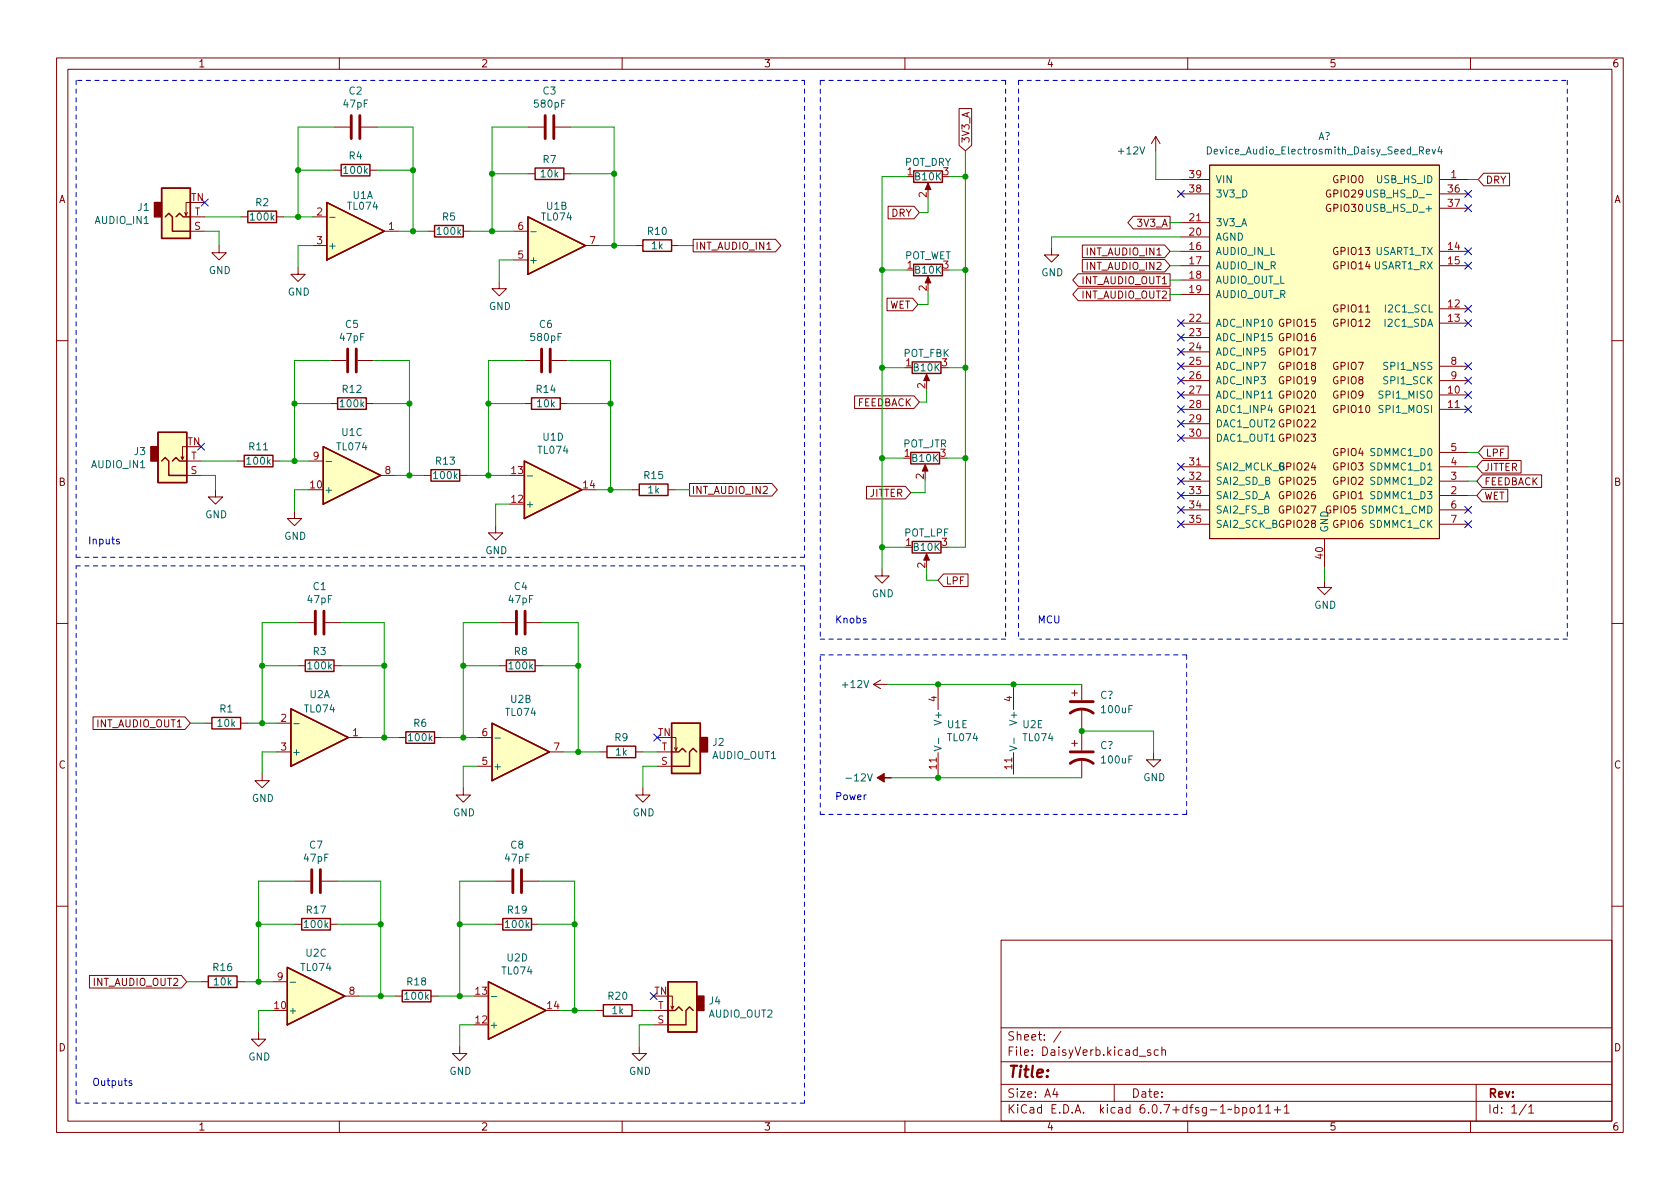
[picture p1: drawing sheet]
<svg xmlns="http://www.w3.org/2000/svg" width="297mm" height="210mm" viewBox="0 0 297 210" stroke-linecap="round" stroke-linejoin="round" font-family="sans-serif">
<g fill="none" stroke="#840000" stroke-width=".18">
<path d="M10 10.2h277v190.1h-277zM12 12.2h273v186.1h-273zM60 10.2v2M110 10.2v2M160 10.2v2M169.6 19.2h2.2v6.5l-1.1 1-1.1-1zM210 10.2v2M260 10.2v2M33.1 37.6l-.2 .5M33.7 35.8h-.8v2.3l-.3-.5M33.7 38.3h2.5M42.5 38.3h1.3"/>
<path d="M48.9 38.3h1.3M55.2 38.3h2.6M59.1 30.1h1.2M59.1 22.5h2.7M63.9 22.5h2.8M65.4 30.1h1.3M93.3 22.5h2.8M93.3 30.7h1.3M98.2 22.5h2.8M99.7 30.7h1.3M157 36.5h4.6l1 1.1-1 1.1h-4.6zM164.1 32.8v1"/>
<path d="M200.4 38.3h6.5v2.2h-6.5l-1-1.1zM204.3 24.1l-.7 1.3M204.3 24.1v2.6M204.3 24.1l.8 1.3M208.8 31.7h5.1M208.8 39.4h5.1M208.8 34.3h5.1M213.9 29.2h40.6v66h-40.6zM254.5 31.7h5.1M254.5 34.3h5.1M254.5 36.8h5.1M262.3 30.6h4.6v2.3h-4.6l-.9-1.2z"/>
<path d="M33.7 40.9h2.5M38.7 43.4v1.3h1.3l-1.3 1.3-1.2-1.3h1.2M52.7 47.2v1.3h1.3l-1.3 1.3-1.3-1.3h1.3M55.2 43.4h2.6M67.9 40.9h2.6M75.6 40.9h1.2M81.9 40.9h1.3M88.3 49.8v1.2h1.2l-1.2 1.3-1.3-1.3h1.3M90.8 46h2.5M90.8 40.9h2.5M103.5 43.4h2.5M112.4 43.4h1.3"/>
<path d="M118.7 43.4h1.3M122.6 42.3h14.5l1 1.1-1 1.1h-14.5zM135.6 44.1h.7M156.8 52.7h4.6l.9 1.1-.9 1.2h-4.6zM164.1 49.3v1M185.9 43.8v1.3h1.3l-1.3 1.2-1.2-1.2h1.2M190.6 48.4h16.3v2.2h-16.3l-.9-1.1zM190.6 51h16.3v2.2h-16.3l-.9-1.1zM191.4 43.3h14.5l1 1.1-1 1.2h-14.5zM191.4 45.9h14.5l1 1.1-1 1.1h-14.5zM208.8 57.1h5.1M208.8 44.4h5.1"/>
<path d="M208.8 47h5.1M208.8 49.5h5.1M208.8 52.1h5.1M208.8 41.9h5.1M208.8 59.7h5.1M254.5 54.6h5.1M254.5 57.1h5.1M254.5 44.4h5.1M254.5 47h5.1M10 60.2h2M33 79h-.7v2.3l-.3-.5M58.4 71.4h1.3"/>
<path d="M58.4 63.7h2.8M63.2 63.7h2.8M64.8 71.4h1.2M92.7 71.4h1.3M92.7 63.7h2.8M97.5 63.7h2.8M99.1 71.4h1.2M151.1 70h10.5l1 1.1-1 1.1h-10.5zM163.8 66.5v1.1M208.8 69.8h5.1M208.8 72.4h5.1M208.8 62.2h5.1"/>
<path d="M208.8 64.8h5.1M208.8 67.3h5.1M208.8 74.9h5.1M208.8 77.5h5.1M254.5 69.8h5.1M254.5 72.4h5.1M254.5 64.8h5.1M254.5 67.3h5.1M262.3 78.9h4.4v2.2h-4.4l-.9-1.1zM285 60.2h2M32.5 80.8l-.2 .5M33 84.1h2.6"/>
<path d="M33 81.5h2.6M38.1 86.6v1.3h1.3l-1.3 1.2-1.3-1.2h1.3M41.9 81.5h1.3M48.3 81.5h1.2M52.1 90.4v1.3h1.2l-1.2 1.3-1.3-1.3h1.3M54.6 81.5h2.5M67.3 84.1h2.5M74.9 84.1h1.3M81.3 84.1h1.2M87.6 93v1.2h1.3l-1.3 1.3-1.2-1.3h1.2M111.8 86.6h1.2M118.1 86.6h1.3"/>
<path d="M121.9 85.5h14.6l.9 1.1-.9 1.1h-14.6zM153.2 86h6.9l.9 1.1-.9 1.1h-6.9zM163.6 82.5v1.1M163.8 98.3v1M208.8 87.6h5.1M208.8 85.1h5.1M208.8 82.5h5.1M208.8 90.2h5.1M208.8 92.7h5.1M234.2 95.2v5.1M254.5 87.6h5.1M254.5 85.1h5.1"/>
<path d="M254.5 82.5h5.1M254.5 90.2h5.1M254.5 92.7h5.1M254.5 80h5.1M262.1 86.5h4.5v2.2h-4.5l-1-1.1zM262.1 81.4h6.8v2.3h-6.8l-1-1.2zM262.1 84h10.5v2.2h-10.5l-1-1.1zM10 110.2h2M52.7 117.7h1.3M52.7 110.1h2.8M57.5 110.1h2.8M59.1 117.7h1.2"/>
<path d="M88.3 117.7h1.2M88.3 110.1h2.8M93.1 110.1h2.8M94.6 117.7h1.3M156 100.6v1.2h1.2l-1.2 1.3-1.3-1.3h1.3M166.8 101.5h4.4v2.2h-4.4l-.9-1.1zM234.2 102.6v1.3h1.3l-1.3 1.3-1.3-1.3h1.3M285 110.2h2M16.4 126.8h16.3l1 1.1-1 1.1h-16.3zM36.2 127.9h1.3M42.5 127.9h1.3M46.4 136.8v1.2h1.2l-1.2 1.3-1.3-1.3h1.3"/>
<path d="M48.9 127.9h2.5M48.9 133h2.5M61.6 130.4h2.5M70.5 130.4h1.3M76.8 130.4h1.3M81.9 139.3v1.3h1.3l-1.3 1.3-1.3-1.3h1.3M84.5 130.4h2.5M84.5 135.5h2.5M97.2 133h2.5M106 133h1.3M112.4 133h1.3M113.7 139.3v1.3h1.2l-1.2 1.3-1.3-1.3h1.3"/>
<path d="M116.2 133h2.5M116.2 135.5h2.5M118.7 130.4h.8v2.3l.3-.5M119.3 132.2l.2 .5M154.4 121l1.3 .8M154.4 121h2.6M155.7 120.3l-1.3 .7M165.9 121.7v3.8M165.9 133.1v3.8M179.2 121.7v3.8M179.2 133.1v3.8M189.5 122.5h1"/>
<path d="M189.5 131.4h1M190 122v1.1M190 130.9v1M191.3 121v2.8M191.3 125.3v3.3M191.3 129.9v2.8M191.3 134.2v3.3M204 133.1v1.3h1.2l-1.2 1.2-1.3-1.2h1.3M52.1 155.8h2.8M56.9 155.8h2.8M87.6 155.8h2.8M92.5 155.8h2.7"/>
<path d="M10 160.2h2M15.8 172.5h16.3l.9 1.1-.9 1.1h-16.3zM35.6 173.6h1.2M41.9 173.6h1.3M48.3 173.6h2.5M52.1 163.4h1.2M58.4 163.4h1.3M61 176.1h2.5M69.8 176.1h1.3M76.2 176.1h1.3M87.6 163.4h1.3M94 163.4h1.2"/>
<path d="M105.4 178.7h1.3M111.8 178.7h1.2M115.6 178.7h2.5M118.1 176.1h.8v2.3l.2-.5M118.6 177.9l.3 .5M177 166.3h108v32h-108zM285 160.2h2M45.7 182.5v1.3h1.3l-1.3 1.2-1.3-1.2h1.3M60 198.3v2M81.3 185v1.3h1.2l-1.2 1.3-1.3-1.3h1.3M110 198.3v2M113 185v1.3h1.3l-1.3 1.3-1.2-1.3h1.2"/>
<path d="M115.6 181.2h2.5M160 198.3v2M177 194.8h108M177 191.8h108M177 187.8h108M177 181.8h108M186.5 192.5l-.4 1h1M186.9 193v1M187.6 182.4l-1.3 1.9M197 191.8v3M203.4 185.7l-.3-.1-.2 .2v.3l.5 .1v.4h-.5M204.8 185.7l-.4-.1-.3 .3v.4l.1 .3h.6"/>
<path d="M205.4 185.8l.2-.2 .4 .1 .1 .9M205.4 185.1v1.5M210 198.3v2M218.4 195.9l.4-.1 .3 .3v.4l-.2 .3h-.5M218.4 195.3v1.5M219.7 195.9l.4-.1 .3 .3v.4l-.1 .3h-.6M219.7 195.8v1.5M221.1 196l.2-.2 .4 .2 .1 .5-.2 .3h-.3l-.2-.1zM222.4 195.8l.4-.5v1.5M222.4 196.8h.8M223.8 195.8l.4-.5v1.5M223.8 196.8h.8"/>
<path d="M225.3 196.3h1.1M225.9 195.7v1.1M227.1 195.8l.4-.5v1.5M227.1 196.8h.8M260 198.3v2M261 191.8v6.5M269.9 195.3l-1.3 1.9M270.3 195.8l.4-.5v1.5M270.3 196.8h.9"/>
</g>
<g fill="#ffffc2" stroke="#ffffc2" stroke-width=".18">
<path d="M93.3 38.3l10.2 5.1-10.2 5.1z"/>
<path d="M28.6 33.3h5.1v8.9h-5.1z"/>
<path d="M213.9 29.2h40.6v66h-40.6z"/>
<path d="M57.8 35.8l10.1 5.1-10.1 5.1z"/>
<path d="M50.8 171.1l10.2 5-10.2 5.1z"/>
<path d="M51.4 125.3l10.2 5.1-10.2 5.1z"/>
<path d="M92.7 81.5l10.2 5.1-10.2 5.1z"/>
<path d="M118.1 173.6h5.1v8.9h-5.1z"/>
<path d="M118.7 127.9h5.1v8.9h-5.1z"/>
<path d="M86.4 173.6l10.1 5.1-10.1 5.1z"/>
<path d="M87 127.9l10.2 5.1-10.2 5z"/>
<path d="M57.1 79l10.2 5.1-10.2 5z"/>
<path d="M27.9 76.4h5.1v8.9h-5.1z"/>
</g>
<g fill="none" stroke="#840000" stroke-width=".25">
<path d="M28.6 33.3h5.1v8.9h-5.1zM29.2 38.3l.6-.6 .7 .6v2.6h3.2M31.1 38.3l.6-.6 .7 .6h1.3M43.8 37.3h5.1v2.1h-5.1zM57.8 35.8l10.1 5.1-10.1 5.1zM60.3 29.1h5.1v2h-5.1zM76.8 39.9h5.1v2h-5.1zM93.3 38.3l10.2 5.1-10.2 5.1zM94.6 29.7h5.1v2h-5.1zM161.5 30.2h5.1v2.1h-5.1zM113.7 42.4h5v2h-5zM161.5 46.7h5.1v2.1h-5.1z"/>
<path d="M27.9 76.4h5.1v8.9h-5.1zM57.1 79l10.2 5.1-10.2 5zM59.7 70.4h5.1v2h-5.1zM94 70.4h5.1v2h-5.1zM161.3 64h5.1v2h-5.1zM28.6 81.5l.6-.6 .6 .6v2.6h3.2M30.5 81.5l.6-.6 .6 .6h1.3M43.2 80.5h5.1v2h-5.1zM76.2 83.1h5.1v2h-5.1zM92.7 81.5l10.2 5.1-10.2 5.1zM113 85.6h5.1v2h-5.1zM161 80h5.1v2h-5.1z"/>
<path d="M161.3 95.8h5.1v2h-5.1zM54 116.7h5.1v2h-5.1zM89.5 116.7h5.1v2h-5.1zM37.5 126.9h5v2h-5zM51.4 125.3l10.2 5.1-10.2 5.1zM71.8 129.4h5v2h-5zM87 127.9l10.2 5.1-10.2 5zM107.3 131.9h5.1v2.1h-5.1zM118.7 127.9h5.1v8.9h-5.1zM118.7 133h1.3l.6-.7 .7 .7M123.2 133l-.6-.7-.7 .7v2.5h-3.2M36.8 172.6h5.1v2h-5.1z"/>
<path d="M50.8 171.1l10.2 5-10.2 5.1zM53.3 162.4h5.1v2.1h-5.1zM71.1 175.1h5.1v2.1h-5.1zM86.4 173.6l10.1 5.1-10.1 5.1zM88.9 162.4h5.1v2.1h-5.1zM106.7 177.7h5.1v2h-5.1zM118.1 173.6h5.1v8.9h-5.1zM118.1 178.7h1.3l.6-.7 .6 .7M122.6 178.7l-.7-.7-.6 .7v2.5h-3.2"/>
</g>
<g fill="none" stroke="#006464" stroke-width=".18">
<path d="M58.3 38.4h1M213.5 26a.64 .64 0 0 1 .7 .6 .64 .64 0 0 1-.7 .6zM241.6 33.6v1l.3 .3 .3-.1 .1-.2v-1M252.2 26.8l.6-.1-.1-.2-.3-.1-.2 .2v.6h.5M253.2 26.4l.3 .8 .3-.8M254.5 25.9l-.3 .9h.8M254.8 26.4v.8M93.9 41h.9M224.2 70.4h.7M57.7 81.6h.9M93.2 84.2h1M51.9 128h1"/>
<path d="M87.5 130.5h1M165.2 131.9l1.2 .4-1.2 .5M166 130.5v1M178.5 131.9l1.3 .4-1.3 .5M179.3 130.5v1M51.3 173.7h1M86.9 176.2h.9"/>
</g>
<g fill="#840000" stroke="#840000" stroke-width=".25">
<path d="M27.3 35.8h1.3v2.5h-1.3z"/>
<path d="M123.2 176.1h1.3v2.6h-1.3z"/>
<path d="M123.8 130.4h1.3v2.6h-1.3z"/>
<path d="M26.7 79h1.2v2.5h-1.2z"/>
</g>
<g fill="none" stroke="#840000" stroke-width=".51">
<path d="M62.1 20.4v4.1M63.6 20.4v4.1M96.4 20.4v4.1M97.9 20.4v4.1M61.5 61.7v4.1M63 61.7v4.1M95.8 61.7v4.1M97.3 61.7v4.1M55.8 108.1v4M57.3 108.1v4M91.3 108.1v4M92.8 108.1v4"/>
<path d="M189.2 126.1a3.3 3.3 0 0 1 4.1 0M189.2 135a3.3 3.3 0 0 1 4.1 0M189.2 124.1h4.1M189.2 133h4.1M55.1 153.8v4.1M56.6 153.8v4.1M90.7 153.8v4.1M92.2 153.8v4.1"/>
</g>
<g fill="#840000" stroke="#840000" stroke-width=".18">
<path d="M163.6 82.2l.5 1.1h-1z"/>
<path d="M163.8 66.2l.5 1.1h-1z"/>
<path d="M163.8 97.9l.5 1.2h-1z"/>
<path d="M164.1 32.4l.5 1.1h-1z"/>
<path d="M164.1 48.9l.5 1.1h-1z"/>
<path d="M155.1 137.5l1.2-.7v.7h1.3h-1.3v.8z"/>
</g>
<path d="M21.1 95.4l-.3-.1-.2 .2 .1 .2 .4 .1v.3h-.5M153.1 109.4l-.3-.1-.2 .2 .1 .2 .4 .1v.3h-.5M23.3 191.2l-.3-.1-.2 .2 .1 .2 .4 .1v.3h-.5" fill="none" stroke="#0000c2" stroke-width=".18"/>
<g fill="none" stroke="#0000c2" stroke-width=".18" stroke-dasharray=".8 .8">
<path d="M13.5 14.2v84.3M13.7 14.2h128.5M142.2 14.2v84.3M145 14.2v98.8M145 14.2h32.8M177.8 14.2v98.8M180.1 14.2h97M180.1 14.2v98.8M277.1 14.2v98.8M142.2 98.5h-128.7M13.5 100.1h128.7M142.2 100.1v95"/>
<path d="M145 115.8h64.8M145 116.1v27.9M177.8 113h-32.8M277.1 113h-97M145 144h64.8M209.8 144v-28.2M13.5 195.1v-95M142.2 195.1h-128.7"/>
</g>
<g fill="none" stroke="#009600" stroke-width=".18">
<path d="M36.2 38.3h6.3M50.2 38.3h5M52.7 30.1h6.4M59.1 22.5h-6.4v15.8M66.7 30.1h6.3M66.7 22.5h6.3v18.4M87 30.7h6.3M93.3 22.5h-6.3v18.4M101 22.5h7.6v20.9M101 30.7h7.6M160.3 31.2h-4.3v69.4M164.1 35v2.6h-1.5"/>
<path d="M167.9 31.2h2.8M170.7 26.7v70.1h-3.1M204.3 26.7v5h4.5M206.9 39.4h1.9M259.6 31.7h1.8M36.2 40.9h2.5v2.5M55.2 43.4h-2.5v3.8M70.5 40.9h5.1M83.2 40.9h7.6M90.8 46h-2.5v3.8M106 43.4h6.4M120 43.4h2.6"/>
<path d="M156 47.7h4.3M164.1 51.6v2.2h-1.8M167.9 47.7h2.8M206.9 52.1h1.9M206.9 47h1.9M206.9 49.5h1.9M206.9 44.4h1.9M208.8 41.9h-22.9v1.9M52.1 71.4h6.3M58.4 63.7h-6.3v17.8M66 71.4h6.4M66 63.7h6.4v20.4"/>
<path d="M86.4 71.4h6.3M92.7 63.7h-6.3v20.4M100.3 63.7h7.6v22.9M100.3 71.4h7.6M156 65h4M163.8 68.8v2.3h-1.2M167.6 65h3.1M35.6 84.1h2.5v2.5M35.6 81.5h6.3M49.5 81.5h5.1M54.6 86.6h-2.5v3.8M69.8 84.1h5.1"/>
<path d="M82.5 84.1h7.7M90.2 89.1h-2.6v3.9M105.4 86.6h6.4M119.4 86.6h2.5M156 81h3.8M156 96.8h4M163.6 84.8v2.3h-2.6M167.4 81h3.3M259.6 87.6h1.5M259.6 80h1.8M259.6 82.5h1.5M259.6 85.1h1.5"/>
<path d="M46.4 117.7h6.3M52.7 110.1h-6.3v17.8M60.3 117.7h7.6M60.3 110.1h7.6v20.3M81.9 117.7h6.4M88.3 110.1h-6.4v20.3M95.9 117.7h6.3M95.9 110.1h6.3v22.9M163.8 100.6v2h2.1M234.2 100.3v2.3M33.7 127.9h2.5M43.8 127.9h5.1"/>
<path d="M48.9 133h-2.5v3.8M64.1 130.4h6.4M78.1 130.4h6.4M84.5 135.5h-2.6v3.8M99.7 133h6.3M113.7 133h2.5M116.2 135.5h-2.5v3.8M157 121h34.3M157.6 137.5h33.7M165.9 121v.7M165.9 136.9v.6M179.2 121v.7"/>
<path d="M191.3 129.3h12.7v3.8M191.3 128.6v1.3M52.1 155.8h-6.4v17.8M59.7 155.8h7.6v20.3M87.6 155.8h-6.3v20.3M95.2 155.8h6.4v22.9M33 173.6h2.6M43.2 173.6h5.1M45.7 163.4h6.4M48.3 178.7h-2.6v3.8M59.7 163.4h7.6M63.5 176.1h6.3"/>
<path d="M77.5 176.1h6.3M81.3 163.4h6.3M95.2 163.4h6.4M99.1 178.7h6.3M113 178.7h2.6M83.8 181.2h-2.5v3.8M115.6 181.2h-2.6v3.8"/>
</g>
<g fill="none" stroke="#000084" stroke-width=".18">
<path d="M35.6 35.2l1.2 1.2M36.8 35.2l-1.2 1.2M208.2 33.7l1.2 1.2M209.4 33.7l-1.2 1.2M259 33.7l1.2 1.2M259 36.2l1.2 1.2M260.2 33.7l-1.2 1.2M260.2 36.2l-1.2 1.2M208.2 56.5l1.2 1.3M208.2 59.1l1.2 1.2M209.4 56.5l-1.2 1.3M209.4 59.1l-1.2 1.2"/>
<path d="M259 54l1.2 1.2M259 43.8l1.2 1.3M259 56.5l1.2 1.3M259 46.4l1.2 1.2M260.2 54l-1.2 1.2M260.2 43.8l-1.2 1.3M260.2 56.5l-1.2 1.3M260.2 46.4l-1.2 1.2M35 78.4l1.2 1.2M36.2 78.4l-1.2 1.2M208.2 64.2l1.2 1.2M208.2 66.7l1.2 1.2"/>
<path d="M208.2 61.6l1.2 1.2M208.2 76.9l1.2 1.2M208.2 71.8l1.2 1.2M208.2 74.3l1.2 1.2M208.2 69.2l1.2 1.3M209.4 64.2l-1.2 1.2M209.4 66.7l-1.2 1.2M209.4 61.6l-1.2 1.2M209.4 76.9l-1.2 1.2M209.4 71.8l-1.2 1.2M209.4 74.3l-1.2 1.2M209.4 69.2l-1.2 1.3"/>
<path d="M259 69.2l1.2 1.3M259 66.7l1.2 1.2M259 64.2l1.2 1.2M259 71.8l1.2 1.2M260.2 69.2l-1.2 1.3M260.2 66.7l-1.2 1.2M260.2 64.2l-1.2 1.2M260.2 71.8l-1.2 1.2M208.2 89.6l1.2 1.2M208.2 84.5l1.2 1.2M208.2 92.1l1.2 1.2M208.2 87l1.2 1.2"/>
<path d="M208.2 81.9l1.2 1.3M209.4 89.6l-1.2 1.2M209.4 87l-1.2 1.2M209.4 84.5l-1.2 1.2M209.4 92.1l-1.2 1.2M209.4 81.9l-1.2 1.3M259 92.1l1.2 1.2M259 89.6l1.2 1.2M260.2 92.1l-1.2 1.2M260.2 89.6l-1.2 1.2M115.6 129.8l1.2 1.2M116.8 129.8l-1.2 1.2"/>
<path d="M115 175.5l1.2 1.3M116.2 175.5l-1.2 1.3"/>
</g>
<g fill="#009600" stroke="#009600" stroke-width=".18">
<circle cx="52.1" cy="71.4" r=".46"/>
<circle cx="52.1" cy="81.5" r=".46"/>
<circle cx="72.4" cy="71.4" r=".46"/>
<circle cx="72.4" cy="84.1" r=".46"/>
<circle cx="67.9" cy="117.7" r=".46"/>
<circle cx="46.4" cy="127.9" r=".46"/>
<circle cx="46.4" cy="117.7" r=".46"/>
<circle cx="67.9" cy="130.4" r=".46"/>
<circle cx="81.9" cy="130.4" r=".46"/>
<circle cx="45.7" cy="173.6" r=".46"/>
<circle cx="67.3" cy="163.4" r=".46"/>
<circle cx="67.3" cy="176.1" r=".46"/>
<circle cx="81.3" cy="163.4" r=".46"/>
<circle cx="81.3" cy="176.1" r=".46"/>
<circle cx="45.7" cy="163.4" r=".46"/>
<circle cx="52.7" cy="38.3" r=".46"/>
<circle cx="52.7" cy="30.1" r=".46"/>
<circle cx="73" cy="30.1" r=".46"/>
<circle cx="108.6" cy="30.7" r=".46"/>
<circle cx="87" cy="30.7" r=".46"/>
<circle cx="87" cy="40.9" r=".46"/>
<circle cx="73" cy="40.9" r=".46"/>
<circle cx="101.6" cy="163.4" r=".46"/>
<circle cx="101.6" cy="178.7" r=".46"/>
<circle cx="86.4" cy="84.1" r=".46"/>
<circle cx="86.4" cy="71.4" r=".46"/>
<circle cx="107.9" cy="71.4" r=".46"/>
<circle cx="107.9" cy="86.6" r=".46"/>
<circle cx="108.6" cy="43.4" r=".46"/>
<circle cx="156" cy="47.7" r=".46"/>
<circle cx="170.7" cy="47.7" r=".46"/>
<circle cx="170.7" cy="31.2" r=".46"/>
<circle cx="102.2" cy="117.7" r=".46"/>
<circle cx="102.2" cy="133" r=".46"/>
<circle cx="81.9" cy="117.7" r=".46"/>
<circle cx="156" cy="81" r=".46"/>
<circle cx="170.7" cy="81" r=".46"/>
<circle cx="170.7" cy="65" r=".46"/>
<circle cx="156" cy="65" r=".46"/>
<circle cx="156" cy="96.8" r=".46"/>
<circle cx="165.9" cy="137.5" r=".46"/>
<circle cx="179.2" cy="121" r=".46"/>
<circle cx="165.9" cy="121" r=".46"/>
<circle cx="191.3" cy="129.3" r=".46"/>
</g>
<text font-size="2.8" fill="#840000" x="178" y="190.6">Title:</text>
<g font-size="2.1" fill="#840000">
<text x="178" y="184">Sheet: /</text>
<text x="178" y="186.7">File: DaisyVerb.kicad_sch</text>
<text x="178" y="196.9">KiCad E.D.A. kicad 6.0.7+dfsg-1~bpo11+1</text>
<text x="178" y="194.1">Size: A4</text>
<text x="200" y="194.1">Date:</text>
<text x="263" y="194.1">Rev:</text>
<text x="263" y="196.9">Id: 1/1</text>
</g>
<g font-size="1.8" fill="#840000">
<text x="35" y="11.9">1</text>
<text x="85" y="11.9">2</text>
<text x="135" y="11.9">3</text>
<text x="185" y="11.9">4</text>
<text x="235" y="11.9">5</text>
<text x="285" y="11.9">6</text>
<text x="171.4" y="25.4" transform="rotate(-90 171.4 25.4)">3V3_A</text>
<text x="10.3" y="35.9">A</text>
<text x="234.5" y="34.9">GPIO29</text>
<text x="235.7" y="32.4">GPIO0</text>
<text x="262.6" y="32.5">DRY</text>
<text x="285.3" y="35.9">A</text>
<text x="157.6" y="38.3">DRY</text>
<text x="201.2" y="40.1">3V3_A</text>
<text x="122.9" y="44.2">INT_AUDIO_IN1</text>
<text x="192.3" y="45.2">INT_AUDIO_IN1</text>
<text x="192.3" y="47.7">INT_AUDIO_IN2</text>
<text x="191.3" y="50.3">INT_AUDIO_OUT1</text>
<text x="191.3" y="52.8">INT_AUDIO_OUT2</text>
<text x="157.1" y="54.6">WET</text>
<text x="226.2" y="57.8">GPIO15</text>
<text x="235.8" y="55.2">GPIO11</text>
<text x="235.8" y="57.8">GPIO12</text>
<text x="226.2" y="60.3">GPIO16</text>
<text x="226.2" y="62.9">GPIO17</text>
<text x="226.2" y="65.4">GPIO18</text>
<text x="235.7" y="65.4">GPIO7</text>
<text x="151.5" y="71.8">FEEDBACK</text>
<text x="226.2" y="67.9">GPIO19</text>
<text x="226.2" y="70.5">GPIO20</text>
<text x="235.7" y="67.9">GPIO8</text>
<text x="235.7" y="70.5">GPIO9</text>
<text x="226.2" y="73">GPIO21</text>
<text x="235.8" y="73">GPIO10</text>
<text x="235.7" y="83.2">GPIO3</text>
<text x="235.7" y="80.6">GPIO4</text>
<text x="262.4" y="83.3">JITTER</text>
<text x="262.6" y="80.7">LPF</text>
<text x="10.3" y="85.9">B</text>
<text x="122.2" y="87.3">INT_AUDIO_IN2</text>
<text x="153.7" y="87.8">JITTER</text>
<text x="226.2" y="85.7">GPIO25</text>
<text x="226.2" y="88.3">GPIO26</text>
<text x="235.7" y="88.3">GPIO1</text>
<text x="235.7" y="85.7">GPIO2</text>
<text x="262.4" y="88.4">WET</text>
<text x="262.4" y="85.8">FEEDBACK</text>
<text x="285.3" y="85.9">B</text>
<text x="226.2" y="90.8">GPIO27</text>
<text x="167.1" y="103.3">LPF</text>
<text x="17.2" y="128.6">INT_AUDIO_OUT1</text>
<text x="10.3" y="135.9">C</text>
<text x="285.3" y="135.9">C</text>
<text x="16.5" y="174.3">INT_AUDIO_OUT2</text>
<text x="10.3" y="185.9">D</text>
<text x="285.3" y="185.9">D</text>
<text x="35" y="199.9">1</text>
<text x="85" y="199.9">2</text>
<text x="135" y="199.9">3</text>
<text x="185" y="199.9">4</text>
<text x="235" y="199.9">5</text>
<text x="285" y="199.9">6</text>
</g>
<g font-size="1.8" fill="#006464">
<text x="61.7" y="16.7">C2</text>
<text x="96" y="16.7">C3</text>
<text x="60.8" y="19">47pF</text>
<text x="94.6" y="19">580pF</text>
<text x="61.7" y="28.2">R4</text>
<text x="96" y="28.8">R7</text>
<text x="159.9" y="29.3">POT_DRY</text>
<text x="197.9" y="27.3">+12V</text>
<text x="214.4" y="27.3">Device_Audio_Electrosmith_Daisy_Seed_Rev4</text>
<text x="233" y="24.8">A?</text>
<text x="60.9" y="30.7">100k</text>
<text x="62.4" y="35.2">U1A</text>
<text x="95.7" y="31.4">10k</text>
<text x="161.8" y="31.9">B10K</text>
<text x="214.9" y="34.9">3V3_D</text>
<text x="214.9" y="32.4">VIN</text>
<text x="242.5" y="34.9">USB_HS_D_-</text>
<text x="243.6" y="32.4">USB_HS_ID</text>
<text x="16.9" y="39.6">AUDIO_IN1</text>
<text x="24.4" y="37.3">J1</text>
<text x="44.4" y="39">100k</text>
<text x="45.2" y="36.4">R2</text>
<text x="61.6" y="37.1">TL074</text>
<text x="77.4" y="41.5">100k</text>
<text x="78.2" y="39">R5</text>
<text x="95.9" y="39">TL074</text>
<text x="96.7" y="37.1">U1B</text>
<text x="114.6" y="41.5">R10</text>
<text x="214.9" y="40">3V3_A</text>
<text x="234.5" y="37.5">GPIO30 USB_HS_D_+</text>
<text x="57.9" y="44.1">+</text>
<text x="93.5" y="46.6">+</text>
<text x="115.2" y="44.1">1k</text>
<text x="159.8" y="45.8">POT_WET</text>
<text x="214.9" y="45.1">AUDIO_IN_L</text>
<text x="214.9" y="47.6">AUDIO_IN_R</text>
<text x="214.9" y="42.5">AGND</text>
<text x="235.8" y="45.1">GPIO13 USART1_TX</text>
<text x="235.8" y="47.6">GPIO14 USART1_RX</text>
<text x="36.9" y="48.5">GND</text>
<text x="50.9" y="52.3">GND</text>
<text x="161.8" y="48.4">B10K</text>
<text x="184.1" y="48.8">GND</text>
<text x="214.9" y="50.2">AUDIO_OUT_L</text>
<text x="214.9" y="52.7">AUDIO_OUT_R</text>
<text x="61.1" y="58">C5</text>
<text x="86.4" y="54.8">GND</text>
<text x="95.4" y="58">C6</text>
<text x="214.9" y="57.8">ADC_INP10</text>
<text x="245" y="57.8">I2C1_SDA</text>
<text x="245.2" y="55.2">I2C1_SCL</text>
<text x="60.2" y="60.3">47pF</text>
<text x="94" y="60.3">580pF</text>
<text x="159.7" y="63.1">POT_FBK</text>
<text x="161.6" y="65.7">B10K</text>
<text x="214.9" y="60.3">ADC_INP15</text>
<text x="214.9" y="62.9">ADC_INP5</text>
<text x="214.9" y="65.4">ADC_INP7</text>
<text x="245" y="65.4">SPI1_NSS</text>
<text x="60.6" y="69.5">R12</text>
<text x="94.9" y="69.5">R14</text>
<text x="214.9" y="67.9">ADC_INP3</text>
<text x="214.9" y="70.5">ADC_INP11</text>
<text x="244.2" y="70.5">SPI1_MISO</text>
<text x="244.9" y="67.9">SPI1_SCK</text>
<text x="60.3" y="72">100k</text>
<text x="60.5" y="77.1">U1C</text>
<text x="95" y="72">10k</text>
<text x="96" y="77.9">U1D</text>
<text x="214.9" y="73">ADC1_INP4</text>
<text x="214.9" y="75.6">DAC1_OUT2 GPIO22</text>
<text x="244.2" y="73">SPI1_MOSI</text>
<text x="16.2" y="82.8">AUDIO_IN1</text>
<text x="23.8" y="80.5">J3</text>
<text x="43.8" y="82.2">100k</text>
<text x="44.1" y="79.6">R11</text>
<text x="59.7" y="79.6">TL074</text>
<text x="77.1" y="82.2">R13</text>
<text x="95.2" y="80.2">TL074</text>
<text x="159.6" y="79.1">POT_JTR</text>
<text x="161.3" y="81.7">B10K</text>
<text x="214.9" y="78.1">DAC1_OUT1 GPIO23</text>
<text x="214.9" y="83.2">SAI2_MCLK_BGPIO24</text>
<text x="242.6" y="83.2">SDMMC1_D1</text>
<text x="242.6" y="80.6">SDMMC1_D0</text>
<text x="57.3" y="87.2">+</text>
<text x="76.8" y="84.7">100k</text>
<text x="92.8" y="89.8">+</text>
<text x="113.9" y="84.7">R15</text>
<text x="114.6" y="87.2">1k</text>
<text x="214.9" y="85.7">SAI2_SD_B</text>
<text x="214.9" y="88.3">SAI2_SD_A</text>
<text x="242.6" y="88.3">SDMMC1_D3</text>
<text x="242.6" y="85.7">SDMMC1_D2</text>
<text x="36.3" y="91.6">GND</text>
<text x="50.2" y="95.4">GND</text>
<text x="159.8" y="94.9">POT_LPF</text>
<text x="214.9" y="90.8">SAI2_FS_B</text>
<text x="214.9" y="93.3">SAI2_SCK_B GPIO28</text>
<text x="234.4" y="90.8">GPIO5 SDMMC1_CMD</text>
<text x="234.8" y="94.2" transform="rotate(-90 234.8 94.2)">GND</text>
<text x="235.7" y="93.3">GPIO6 SDMMC1_CK</text>
<text x="85.8" y="98">GND</text>
<text x="161.6" y="97.4">B10K</text>
<text x="54.5" y="106.6">47pF</text>
<text x="55.4" y="104.3">C1</text>
<text x="90" y="106.6">47pF</text>
<text x="90.9" y="104.3">C4</text>
<text x="154.1" y="105.6">GND</text>
<text x="232.3" y="107.6">GND</text>
<text x="54.5" y="118.4">100k</text>
<text x="55.4" y="115.8">R3</text>
<text x="90.1" y="118.4">100k</text>
<text x="90.9" y="115.8">R8</text>
<text x="38.9" y="126">R1</text>
<text x="54" y="126">TL074</text>
<text x="54.7" y="123.4">U2A</text>
<text x="90.3" y="124.3">U2B</text>
<text x="149.1" y="121.7">+12V</text>
<text x="194.5" y="123.6">C?</text>
<text x="38.5" y="128.5">10k</text>
<text x="72.3" y="131.1">100k</text>
<text x="73.2" y="128.5">R6</text>
<text x="89.5" y="126.6">TL074</text>
<text x="108.7" y="131.1">R9</text>
<text x="126" y="131.9">J2</text>
<text x="166.5" y="127.8" transform="rotate(-90 166.5 127.8)">V+</text>
<text x="167.5" y="128.7">U1E</text>
<text x="167.7" y="131.1">TL074</text>
<text x="179.8" y="127.8" transform="rotate(-90 179.8 127.8)">V+</text>
<text x="180.9" y="128.7">U2E</text>
<text x="181" y="131.1">TL074</text>
<text x="194.9" y="126.1">100uF</text>
<text x="51.6" y="133.6">+</text>
<text x="87.1" y="136.1">+</text>
<text x="108.9" y="133.6">1k</text>
<text x="126" y="134.2">AUDIO_OUT1</text>
<text x="194.5" y="132.5">C?</text>
<text x="194.9" y="135">100uF</text>
<text x="44.5" y="141.8">GND</text>
<text x="149.9" y="138.2">-12V</text>
<text x="202.1" y="138.1">GND</text>
<text x="80.1" y="144.3">GND</text>
<text x="111.8" y="144.3">GND</text>
<text x="53.8" y="152.4">47pF</text>
<text x="54.7" y="150.1">C7</text>
<text x="89.4" y="152.4">47pF</text>
<text x="90.3" y="150.1">C8</text>
<text x="54.3" y="161.5">R17</text>
<text x="89.8" y="161.5">R19</text>
<text x="53.9" y="164.1">100k</text>
<text x="89.5" y="164.1">100k</text>
<text x="37.7" y="171.7">R16</text>
<text x="53.3" y="171.7">TL074</text>
<text x="54.1" y="169.2">U2C</text>
<text x="88.9" y="172.3">TL074</text>
<text x="89.7" y="170">U2D</text>
<text x="37.9" y="174.2">10k</text>
<text x="50.9" y="179.3">+</text>
<text x="71.7" y="176.8">100k</text>
<text x="72" y="174.2">R18</text>
<text x="107.6" y="176.8">R20</text>
<text x="108.2" y="179.3">1k</text>
<text x="125.3" y="179.9">AUDIO_OUT2</text>
<text x="125.4" y="177.6">J4</text>
<text x="86.5" y="181.9">+</text>
<text x="43.9" y="187.5">GND</text>
<text x="79.4" y="190.1">GND</text>
<text x="111.2" y="190.1">GND</text>
</g>
<g font-size="1.8" fill="#a90000">
<text x="33.7" y="35.6">TN</text>
<text x="160.4" y="31">1</text>
<text x="163.8" y="34.9" transform="rotate(-90 163.8 34.9)">2</text>
<text x="166.8" y="31">3</text>
<text x="210.3" y="34">38</text>
<text x="210.3" y="31.5">39</text>
<text x="256.1" y="34">36</text>
<text x="256.6" y="31.5">1</text>
<text x="34.3" y="40.6">S</text>
<text x="34.4" y="38.1">T</text>
<text x="56" y="38.1">2</text>
<text x="68.7" y="40.6">1</text>
<text x="91.6" y="40.6">6</text>
<text x="210.3" y="41.7">20</text>
<text x="210.3" y="39.1">21</text>
<text x="256.1" y="36.6">37</text>
<text x="56" y="43.2">3</text>
<text x="91.6" y="45.7">5</text>
<text x="104.3" y="43.2">7</text>
<text x="160.4" y="47.5">1</text>
<text x="166.8" y="47.5">3</text>
<text x="210.3" y="44.2">16</text>
<text x="210.3" y="46.7">17</text>
<text x="256.1" y="44.2">14</text>
<text x="256.1" y="46.7">15</text>
<text x="163.8" y="51.4" transform="rotate(-90 163.8 51.4)">2</text>
<text x="210.3" y="49.3">18</text>
<text x="210.3" y="51.8">19</text>
<text x="210.3" y="56.9">22</text>
<text x="210.3" y="59.4">23</text>
<text x="256.1" y="54.4">12</text>
<text x="256.1" y="56.9">13</text>
<text x="160.2" y="64.8">1</text>
<text x="166.5" y="64.8">3</text>
<text x="210.3" y="62">24</text>
<text x="210.3" y="64.5">25</text>
<text x="256.6" y="64.5">8</text>
<text x="163.6" y="68.7" transform="rotate(-90 163.6 68.7)">2</text>
<text x="210.3" y="67.1">26</text>
<text x="210.3" y="69.6">27</text>
<text x="256.1" y="69.6">10</text>
<text x="256.6" y="67.1">9</text>
<text x="210.3" y="72.1">28</text>
<text x="210.3" y="74.7">29</text>
<text x="210.3" y="77.2">30</text>
<text x="256.1" y="72.1">11</text>
<text x="33.1" y="78.7">TN</text>
<text x="33.7" y="83.8">S</text>
<text x="33.7" y="81.3">T</text>
<text x="55.4" y="81.3">9</text>
<text x="68.1" y="83.8">8</text>
<text x="90.5" y="83.8">13</text>
<text x="159.9" y="80.8">1</text>
<text x="166.3" y="80.8">3</text>
<text x="210.3" y="82.3">31</text>
<text x="256.6" y="82.3">4</text>
<text x="256.6" y="79.8">5</text>
<text x="54.9" y="86.4">10</text>
<text x="90.5" y="88.9">12</text>
<text x="103.2" y="86.4">14</text>
<text x="163.3" y="84.7" transform="rotate(-90 163.3 84.7)">2</text>
<text x="210.3" y="84.8">32</text>
<text x="210.3" y="87.4">33</text>
<text x="210.3" y="89.9">34</text>
<text x="256.6" y="87.4">2</text>
<text x="256.6" y="84.8">3</text>
<text x="256.6" y="89.9">6</text>
<text x="210.3" y="92.5">35</text>
<text x="256.6" y="92.5">7</text>
<text x="160.2" y="96.5">1</text>
<text x="163.6" y="100.4" transform="rotate(-90 163.6 100.4)">2</text>
<text x="166.5" y="96.5">3</text>
<text x="233.9" y="98.8" transform="rotate(-90 233.9 98.8)">40</text>
<text x="165.6" y="124.1" transform="rotate(-90 165.6 124.1)">4</text>
<text x="178.9" y="124.1" transform="rotate(-90 178.9 124.1)">4</text>
<text x="49.7" y="127.6">2</text>
<text x="62.4" y="130.2">1</text>
<text x="85.2" y="130.2">6</text>
<text x="116.3" y="130.2">TN</text>
<text x="49.7" y="132.7">3</text>
<text x="85.2" y="135.2">5</text>
<text x="97.9" y="132.7">7</text>
<text x="116.9" y="135.2">S</text>
<text x="116.9" y="132.7">T</text>
<text x="165.6" y="136" transform="rotate(-90 165.6 136)">11</text>
<text x="178.9" y="136" transform="rotate(-90 178.9 136)">11</text>
<text x="49" y="173.3">9</text>
<text x="48.5" y="178.4">10</text>
<text x="61.7" y="175.9">8</text>
<text x="84.1" y="175.9">13</text>
<text x="96.8" y="178.4">14</text>
<text x="115.7" y="175.9">TN</text>
<text x="116.3" y="178.4">T</text>
<text x="84.1" y="181">12</text>
<text x="116.3" y="181">S</text>
</g>
<g font-size="1.8" fill="#0000c2">
<text x="15.5" y="96.3">Inputs</text>
<text x="147.6" y="110.2">Knobs</text>
<text x="183.4" y="110.2">MCU</text>
<text x="147.6" y="141.5">Power</text>
<text x="16.3" y="192">Outputs</text>
</g>
</svg>
